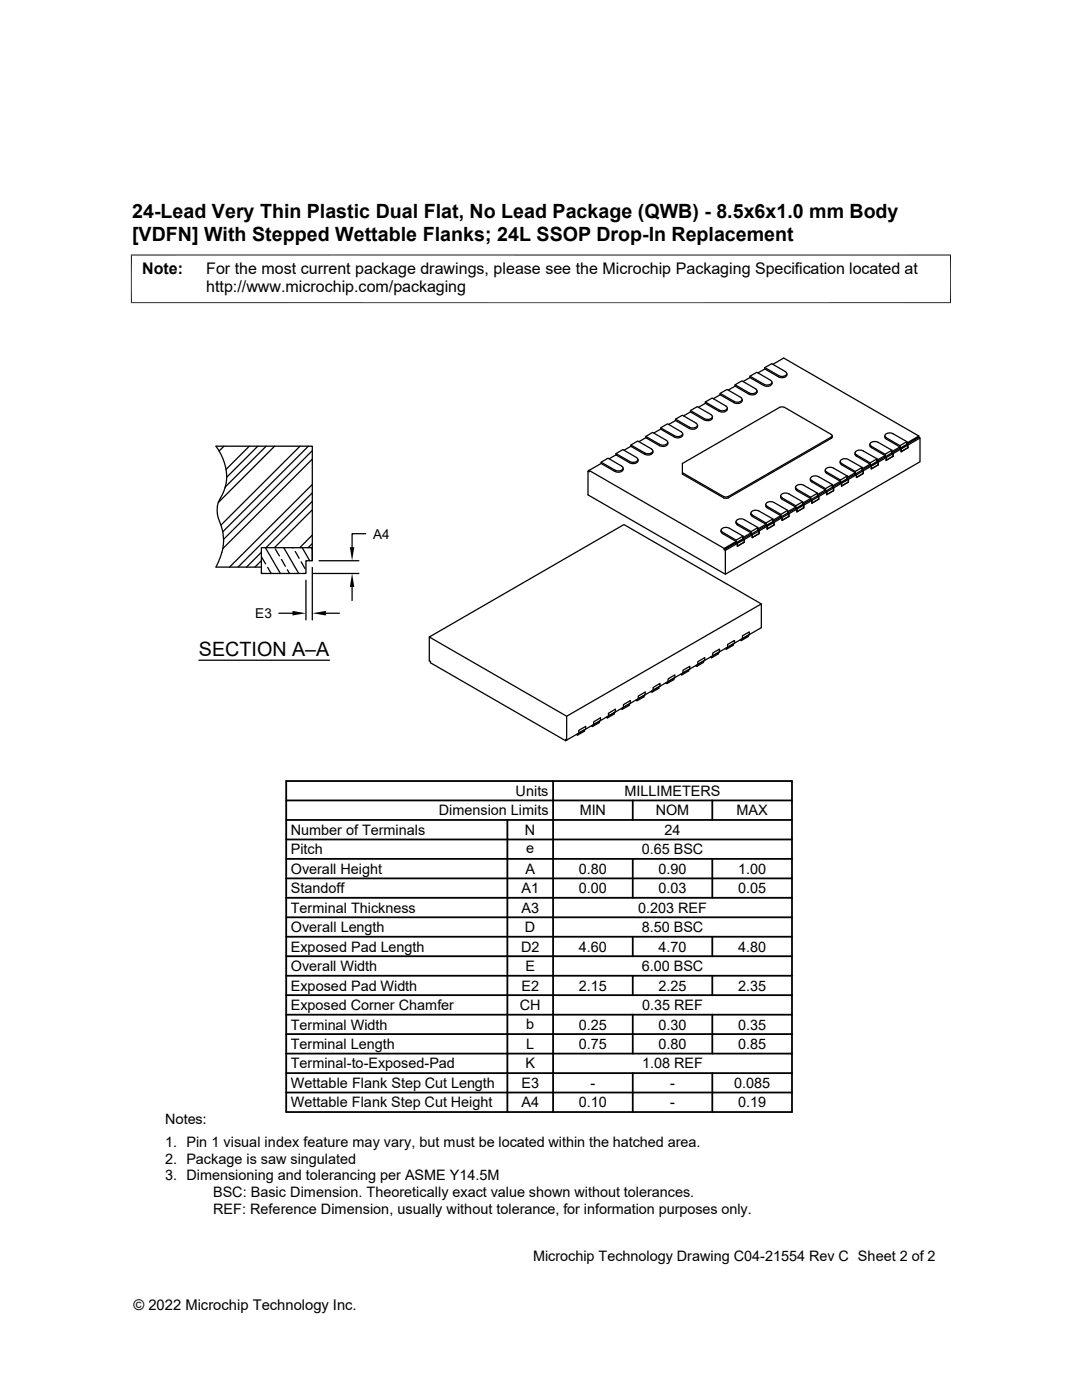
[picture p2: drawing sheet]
<svg xmlns="http://www.w3.org/2000/svg" width="216mm" height="279mm" viewBox="0 0 216 279" stroke-linecap="round" stroke-linejoin="round" font-family="sans-serif">
<g fill="none" stroke="#000" stroke-width=".25">
<path d="M143.7 78.5l2.8 1.6a1.08 1.08 0 0 0 1.6-.4l-.3-.4-2.7-1.6-1.4 .8v.3M143.7 78.8l-1.4 .8M143.7 78.8l2.8 1.5a1.07 1.07 0 0 0 1.6-.3M146.7 77.1l2.7 1.6M146.7 77.1v-.3l1.3-.8 2.8 1.6M146.7 77.1l-1.4 .8M146.7 76.8l2.7 1.6a1.08 1.08 0 0 0 1.6-.5l-.2-.3M148.1 79.7v.3M149.6 75.4l2.8 1.5a1 1 0 0 0 1.7-.6M149.6 75.1l2.8 1.6a1.08 1.08 0 0 0 1.6-.5l-.2-.3M149.6 75.4v-.3l1.4-.8 2.8 1.6M149.6 75.4l-1.3 .7"/>
<path d="M151.1 78a.98 .98 0 0 1-.7 .8 .98 .98 0 0 1-1-.2M152.6 73.6l-1.4 .8M152.6 73.6l2.8 1.6a1.07 1.07 0 0 0 1.6-.4M152.6 73.4l2.8 1.6a1.08 1.08 0 0 0 1.6-.5l-.3-.3-2.7-1.6-1.4 .8v.2M154.2 72.7l2.2-1.2 26.9 15.5M157 74.6v.2M44.7 89l-1 1M49.7 89l-4.6 4.7M51.4 89l-6.2 6.2M53.1 89l-8.2 8.2M54.8 89l-11.2 11.3M59.9 89l-15.8 15.8"/>
<path d="M61.5 89l-17 17.1M62.3 91.6l-17.8 17.9M62.3 96.7l-16.5 16.5M62.3 98.4l-14.8 14.8M62.3 89.9l-17.7 17.8M117.3 94v4.8l27.4 15.8M120 92.2l2.7 1.6M120 92.5v-.3l1.3-.8 2.8 1.6a.5 .5 0 0 1 .2 .7 .5 .5 0 0 1-.6 .3l-1-.2M120 92.5l-2.5 1.4v.2l-.2-.1 .2-.1 27 15.6M120 92.5l2.7 1.6M122.9 90.8l-1.4 .8M122.9 90.5l2.8 1.6a1.08 1.08 0 0 0 1.6-.4l-.3-.4"/>
<path d="M122.9 90.8l2.8 1.6M122.9 90.8v-.3l1.4-.8 2.7 1.6M124.3 93.4a.95 .95 0 0 1-.6 .9 .95 .95 0 0 1-1-.2M125.9 89.1l2.7 1.5a1.07 1.07 0 0 0 1.7-.3M125.9 88.8l2.7 1.6a1.08 1.08 0 0 0 1.7-.5l-.3-.3M125.9 89.1v-.3l1.4-.8 2.7 1.6M125.9 89.1l-1.4 .8M127.3 91.7a.98 .98 0 0 1-.6 .9 .98 .98 0 0 1-1-.2M128.9 87.4l2.7 1.5a.98 .98 0 0 0 1 .2 .98 .98 0 0 0 .6-.8M128.9 87.1l2.7 1.6a1.08 1.08 0 0 0 1.6-.5l-.2-.3-2.8-1.6-1.3 .8v.3M128.9 87.4l-1.4 .7M130.3 90v.3"/>
<path d="M131.8 85.4l2.8 1.6a1.08 1.08 0 0 0 1.6-.5l-.3-.3M131.8 85.6v-.2l1.4-.8 2.7 1.6M131.8 85.6l-1.3 .8M131.8 85.6l2.8 1.6M134.8 83.9v-.2l1.4-.8 2.7 1.6M134.8 83.9l-1.4 .8M134.8 83.9l2.7 1.6a1 1 0 0 0 1.7-.6M134.8 83.7l2.7 1.5a1.08 1.08 0 0 0 1.7-.4l-.3-.3M136.2 94.3l8.2 4.8M136.2 86.8a1.07 1.07 0 0 1-1.6 .4M136.2 86.6v.2M137.8 81.9l2.7 1.6a1.08 1.08 0 0 0 1.7-.4l-.3-.4-2.8-1.5-1.3 .7v.3"/>
<path d="M137.8 82.2l2.7 1.6M137.8 82.2l-1.4 .8M140.7 80.5l2.8 1.6a1.07 1.07 0 0 0 1.6-.4M140.7 80.2l2.8 1.6a1.08 1.08 0 0 0 1.6-.4l-.3-.4M140.7 80.5v-.3l1.4-.8 2.7 1.6M140.7 80.5l-1.3 .8M142.2 83.1a.95 .95 0 0 1-.7 .9 .95 .95 0 0 1-1-.2M144.4 99.1l.4 .1 .5-.1M145.1 81.4v.3M155.6 81.3l.4-.1 .5 .1M155.6 81.3l-19.4 11.2v2.1l8.2 4.8 .4 .1 .5-.1M155.8 99l.1 .4 .2 .2 2.7 1.6v.3l.2 .1v.6l1.4-.9"/>
<path d="M156.1 99.3a.44 .44 0 0 1-.3-.5 .44 .44 0 0 1 .4-.3h1l2.9 1.6M156.5 81.3l9.5 5.5 .1 .2-.2 .2M158.7 97.2l.1 .5 .2 .2M159 97.9l2.8 1.6v.3l.2 .1v.5l1.4-.8M159 97.6l2.8 1.6M159 97.6a.44 .44 0 0 1-.2-.5 .44 .44 0 0 1 .4-.3h1l2.9 1.6M161.7 95.5v.3M161.7 95.8l.3 .4 2.7 1.6v.2l.3 .2v.5l1.3-.8M161.8 99.5l-1.7 .9v.3l.3 .1v.5M161.8 99.2l1.3-.8v.6l-1.3 .8zM163.3 95.1a1.08 1.08 0 0 0-1.6 .5l.3 .3 2.7 1.6M163.4 99.6l-1.4 .8v-.5l-1.6 .9v.5"/>
<path d="M163.4 95.1l2.7 1.6M164.7 93.8v.5l.3 .2 2.7 1.6v.2l.2 .2v.5M164.7 97.5l1.4-.8v.5l-1.4 .8zM164.7 97.8l-1.6 .9v.3l.3 .1v.5M165 94.2a.44 .44 0 0 1-.3-.5 .44 .44 0 0 1 .4-.4h1l3 1.7M165.9 87.2l-20.6 11.9M166.1 87l-.1 .4-.1 .1-20.6 11.9M166.3 97.9l-1.3 .8v-.5l-1.6 .9v.5M167.6 92.1l.1 .5 .2 .2M167.7 95.8v.5l1.4-.8 .2 .2-1.4 .8-.2-.2-1.6 .9 .2 .2-1.3 .8-.3-.2-1.6 1 .3 .1-1.4 .8-.2-.1-1.7 .9v-.6l-1.3 .8-2.8-1.5M167.7 96.1l-1.6 .9v.2l.2 .2v.5M167.9 92.8l2.8 1.5v.3l.2 .1v.6l1.4-.8"/>
<path d="M167.9 97v-.5l-1.6 .9v.5M167.9 92.5l2.8 1.6M167.9 92.5a.44 .44 0 0 1-.2-.5 .44 .44 0 0 1 .4-.4h1l2.9 1.7M169.3 96.2l-1.4 .8M170.6 90.4l.1 .5 .2 .1 2.7 1.6v.3l.3 .1v.6l1.3-.8M170.7 94.1l1.3-.8v.5l-1.3 .8zM170.7 94.3l-1.6 1v.2l.2 .2v.5M170.9 90.8a.44 .44 0 0 1-.3-.5 .44 .44 0 0 1 .5-.4h1l2.9 1.7M172.3 94.5l-1.4 .8v-.6l-1.6 1v.5M173.6 88.7l.1 .5 .2 .1 2.7 1.6v.3l.2 .1v.6l1.4-.8M173.6 92.4v.5l1.4-.8 .2 .1-1.3 .8-.3-.1-1.6 .9 .3 .2-1.4 .7-.2-.1-1.6 .9v-.5l-1.4 .8-2.7-1.6M173.6 92.6l-1.6 1v.2l.3 .2v.5"/>
<path d="M173.9 89.1l2.7 1.6M175.2 88.3a1.08 1.08 0 0 0-1.6 .4l.3 .3M175.2 92.8l-1.3 .8v-.6l-1.6 1v.5M175.2 88.3l2.8 1.6M176.6 87v.2M176.6 87.2l.2 .4 2.8 1.6v.3l.2 .1v.5M176.6 90.9l-1.6 .9v.3l.2 .1v.6M176.6 90.7l1.4-.8v.5l-1.4 .8zM178.2 91.1l-1.4 .8v-.6l-1.6 .9v.6M179.6 89.2l-1.6 .9v.3l.2 .1v.6M179.6 88.9v.6l1.4-.8 .2 .1-1.4 .8-.2-.1-1.6 .9 .2 .1-1.4 .8-.2-.1-1.6 .9v-.5l-1.4 .8-2.7-1.6M179.8 90.1v-.5l-1.6 .9v.6"/>
<path d="M181 88.1l-2.8-1.5a1.08 1.08 0 0 0-1.6 .4l.2 .4 2.8 1.5 1.4-.8v.6l2.3-1.4v-.3l-2.3 1.4v.3l.2 .1v.5M181.2 89.3l-1.4 .8M183.3 87.3l.3 .1-2.4 1.4v.5M183.6 87.4v4.8l-38.9 22.4v-4.8M43.4 101l.2-.8a9.2 9.2 0 0 0-.5-11.2h19.2v22.9M43.4 101a6.1 6.1 0 0 0 .7 3.8 9.9 9.9 0 0 1-1 8.4h9.1M52.2 114.3l.1 .1M52.2 111.9l-1.3 1.3M52.2 110.2l-3 3M52.2 109.3h10.1v2.6h-1.3v2.5h-8.8zM52.2 111.2l.8 1.3M53 109.3l2.9 5.1"/>
<path d="M53.4 113.2l.7 1.2M54.9 109.6l.9 1.4M56.2 111.6l.7 1.4M56.6 109.3l3 5.1M57.3 113.7l.5 .7M58.5 109.3v.1M58.9 110l.8 1.4M60.1 112.1l.8 1.4M60.3 109.3l1.5 2.6M61 115.8v7.9M62.1 109.3l.2 .3M62.3 113.2v10.5"/>
<path d="M62.3 101.7l-7.5 7.6M62.3 106.8l-2.5 2.5M62.3 100.1l-9.2 9.2M62.3 108.5l-.8 .8M62.4 114.4h9.2M63.7 111.9h7.9M70.3 117.1v2.7M73 106.5h-2.7v2.7M143.9 105.8l.1 .5 .2 .2M144.2 106.5l2.7 1.6v.2l.2 .2v.5l1.4-.8M145.5 105.4l2.8 1.6M146.9 104.1v.5l.3 .2"/>
<path d="M146.9 107.8v.5l1.4-.8 .2 .2-1.4 .8-.2-.2-2.4 1.4v-.2l2.4-1.4M147.1 104.8l2.8 1.5v.3l.2 .1v.6l1.4-.8M147.1 104.5l2.8 1.6M147.2 104.5a.44 .44 0 0 1-.3-.5 .44 .44 0 0 1 .4-.4h1l2.9 1.7M148.5 108.2l-1.4 .8v-.5l-2.4 1.3-.2-.1M149.8 102.4v.3M149.8 102.7l.3 .4 2.7 1.5v.3l.3 .1v.6M149.9 106.3l-1.6 1v.2l.2 .2v.5M149.9 106.1l1.3-.8v.5l-1.3 .8zM151.5 106.5l-1.4 .8v-.6l-1.6 1v.5M152.8 100.7l.1 .5 .2 .1M152.8 104.6l-1.6 1v.2l.3 .2v.5"/>
<path d="M152.8 104.4v.5l1.4-.8 .3 .1-1.4 .8-.3-.1-1.6 .9 .3 .2-1.4 .7-.2-.1-1.6 .9v-.5l-1.4 .8-2.7-1.6a.5 .5 0 0 1-.3-.6 .5 .5 0 0 1 .6-.3l1 .1M153.1 101.3l2.7 1.6v.3l.2 .1v.6l1.4-.8M153.1 105.6v-.6l-1.6 1v.5M154.5 104.8l-1.4 .8M155.8 102.7l1.4-.8v.5l-1.4 .8zM155.8 102.9l-1.6 .9v.3l.3 .1v.6M157.2 101.9l-2.8-1.6a1.08 1.08 0 0 0-1.6 .4l.3 .3 2.7 1.7M157.4 103.1l-1.4 .8v-.6l-1.5 .9v.6M158.8 100.9v.6l1.3-.8 .3 .1-1.4 .8-.2-.1-1.6 .9 .2 .1-1.4 .8-.2-.1-1.6 .9v-.5l-1.4 .8-2.7-1.6a.51 .51 0 0 1-.2-.6 .51 .51 0 0 1 .6-.3h.8l2.9 1.7M158.8 101.2l-1.6 .9v.3l.2 .1v.6M160.4 101.3l-1.4 .9v-.6l-1.6 .9v.6M39.7 131.8h26"/>
<path d="M55.6 122.4h2.8M65 122.4h2.7M126.9 139.7l.2 .1M127.4 138.9l1.3-.8v.6l-1.3 .7zM128.5 138.8v.3l-1.4 .7v-.2M129.9 138l.2 .1M130.3 137.2l1.4-.8v.5l-1.4 .8zM131.5 137.1v.3l-1.4 .7v-.2M132.8 136.3l.3 .1M133.3 135.5l1.4-.8v.5l-1.4 .8zM134.5 135.4v.2l-1.4 .8v-.3M135.8 134.6l.2 .1"/>
<path d="M136.3 133.8l1.3-.8v.5l-1.3 .8zM137.4 133.6v.3l-1.4 .8v-.3M138.8 132.9l.2 .1M139.2 132.1l1.4-.8v.5l-1.4 .8zM140.4 131.9v.3l-1.4 .8v-.3M141.8 131.1l.2 .2M142.2 130.3l1.4-.8v.6l-1.4 .8zM143.4 130.2v.3l-1.4 .8v-.3M144.7 129.4l.2 .2M145.2 128.6l1.4-.8v.6l-1.4 .8zM146.3 128.5v.3l-1.4 .8v-.3M147.7 127.7l.2 .1"/>
<path d="M148.1 126.9l1.4-.8v.6l-1.4 .7zM149.3 126.8v.2l-1.4 .8v-.2M151.9 120.5l-27.4-15.8-38.8 22.4M113.1 142.9l38.8-22.4v4.8l-38.8 22.4-.2-.1v.2l.2-.1v-4.8l-27.4-15.8v4.8l.2 .1v.3l27 15.5M115 146.6l.3 .1M115.5 145.8l1.4-.8v.5l-1.4 .8zM116.6 145.6v.3l-1.3 .8v-.3M118 144.9l.2 .1M118.4 144.1l1.4-.8v.5l-1.4 .8zM119.6 143.9v.3l-1.4 .8v-.3M121 143.2l.2 .1M121.4 142.3l1.4-.8v.6l-1.4 .8z"/>
<path d="M122.6 142.2v.3l-1.4 .8v-.3M123.9 141.4l.3 .2M124.4 140.6l1.4-.8v.6l-1.4 .8zM125.5 140.5v.3l-1.3 .8v-.3"/>
</g>
<path d="M26.1 50.9h163.7M26.2 50.8v9.7M189.7 50.8v9.7M26.1 60.4h163.7" fill="none" stroke="#000" stroke-width=".2"/>
<g fill="none" stroke="#000" stroke-width=".36">
<path d="M57.1 159.7h100.9M57.1 155.9h100.9v66h-100.9zM110.4 155.9v66M126.3 159.7v3.9M142.1 159.7v3.9M57.1 175.3h100.9M57.1 171.4h100.9M57.1 167.5h100.9M57.1 163.6h100.9M57.1 179.2h100.9M101.2 163.6v58.3M126.3 171.4v7.8"/>
<path d="M142.1 171.4v7.8M57.1 186.9h100.9M57.1 183.1h100.9M57.1 194.7h100.9M57.1 190.8h100.9M57.1 198.6h100.9M126.3 186.9v3.9M126.3 194.7v3.9M142.1 186.9v3.9M142.1 194.7v3.9M57.1 206.4h100.9M57.1 214.2h100.9"/>
<path d="M57.1 210.3h100.9M57.1 218h100.9M57.1 202.5h100.9M126.3 202.5v7.8M126.3 214.2v7.7M142.1 202.5v7.8M142.1 214.2v7.7"/>
</g>
<path d="M70.3 114.4l.4 2.7h-.9zM69.8 109.2h.9l-.4 2.7zM58.4 121.9l2.6 .5-2.6 .4zM62.3 122.4l2.7-.5v.9z" fill="#000"/>
<g font-size="3.9">
<text x="26.4" y="43.5">24-Lead Very Thin Plastic Dual Flat, No Lead Package (QWB) - 8.5x6x1.0 mm Body</text>
<text x="26.4" y="48.1">[VDFN] With Stepped Wettable Flanks; 24L SSOP Drop-In Replacement</text>
<text x="39.7" y="130.9">SECTION A–A</text>
</g>
<g font-size="3.2">
<text x="28.4" y="54.7">Note:</text>
<text x="41.1" y="58.3">http://www.microchip.com/packaging</text>
<text x="41.1" y="54.7">For the most current package drawings, please see the Microchip Packaging Specification located at</text>
</g>
<g font-size="2.9">
<text x="102.9" y="158.8">Units</text>
<text x="124.6" y="158.8">MILLIMETERS</text>
<text x="58" y="166.6">Number of Terminals</text>
<text x="87.6" y="162.7">Dimension Limits</text>
<text x="104.8" y="166.6">N</text>
<text x="115.7" y="162.7">MIN</text>
<text x="130.8" y="162.7">NOM</text>
<text x="132.6" y="166.6">24</text>
<text x="147" y="162.7">MAX</text>
<text x="58" y="170.5">Pitch</text>
<text x="105" y="170.2">e</text>
<text x="128" y="170.5">0.65 BSC</text>
<text x="58" y="174.4">Overall Height</text>
<text x="58" y="178.3">Standoff</text>
<text x="104.1" y="178.3">A1</text>
<text x="104.8" y="174.4">A</text>
<text x="115.5" y="174.4">0.80</text>
<text x="115.5" y="178.3">0.00</text>
<text x="131.4" y="174.4">0.90</text>
<text x="131.4" y="178.3">0.03</text>
<text x="147.3" y="174.4">1.00</text>
<text x="147.3" y="178.3">0.05</text>
<text x="58" y="182.2">Terminal Thickness</text>
<text x="104.1" y="182.1">A3</text>
<text x="127.3" y="182.2">0.203 REF</text>
<text x="58" y="186">Overall Length</text>
<text x="58" y="189.9">Exposed Pad Length</text>
<text x="104" y="189.9">D2</text>
<text x="104.8" y="186">D</text>
<text x="115.5" y="189.9">4.60</text>
<text x="128" y="186">8.50 BSC</text>
<text x="131.4" y="189.9">4.70</text>
<text x="147.3" y="189.9">4.80</text>
<text x="58" y="193.8">Overall Width</text>
<text x="58" y="197.7">Exposed Pad Width</text>
<text x="104" y="197.7">E2</text>
<text x="104.8" y="193.8">E</text>
<text x="115.5" y="197.7">2.15</text>
<text x="128" y="193.8">6.00 BSC</text>
<text x="131.4" y="197.7">2.25</text>
<text x="147.3" y="197.7">2.35</text>
<text x="58" y="201.6">Exposed Corner Chamfer</text>
<text x="103.7" y="201.6">CH</text>
<text x="128.1" y="201.6">0.35 REF</text>
<text x="58" y="205.5">Terminal Width</text>
<text x="58" y="209.4">Terminal Length</text>
<text x="105" y="205.4">b</text>
<text x="105" y="209.4">L</text>
<text x="115.5" y="209.4">0.75</text>
<text x="115.5" y="205.5">0.25</text>
<text x="131.4" y="205.5">0.30</text>
<text x="131.4" y="209.4">0.80</text>
<text x="147.3" y="209.4">0.85</text>
<text x="147.3" y="205.5">0.35</text>
<text x="58" y="213.2">Terminal-to-Exposed-Pad</text>
<text x="104.8" y="213.2">K</text>
<text x="128.1" y="213.2">1.08 REF</text>
<text x="58" y="221">Wettable Flank Step Cut Height</text>
<text x="58" y="217.1">Wettable Flank Step Cut Length</text>
<text x="104" y="217.1">E3</text>
<text x="104.1" y="221">A4</text>
<text x="115.5" y="221">0.10</text>
<text x="117.8" y="217.1">-</text>
<text x="133.7" y="221">-</text>
<text x="133.7" y="217.1">-</text>
<text x="146.5" y="217.1">0.085</text>
<text x="147.3" y="221">0.19</text>
<text x="32.9" y="224.4">Notes:</text>
<text x="32.9" y="229">1. Pin 1 visual index feature may vary, but must be located within the hatched area.</text>
<text x="32.9" y="232.3">2. Package is saw singulated</text>
<text x="32.9" y="235.6">3. Dimensioning and tolerancing per ASME Y14.5M</text>
<text x="42.5" y="238.9">BSC: Basic Dimension. Theoretically exact value shown without tolerances.</text>
<text x="42.5" y="242.2">REF: Reference Dimension, usually without tolerance, for information purposes only.</text>
<text x="106.4" y="251.7">Microchip Technology Drawing C04-21554 Rev C Sheet 2 of 2</text>
<text x="26.6" y="261.3">© 2022 Microchip Technology Inc.</text>
</g>
<g font-size="2.7">
<text x="74.5" y="107.5">A4</text>
<text x="50.9" y="123.3">E3</text>
</g>
</svg>
